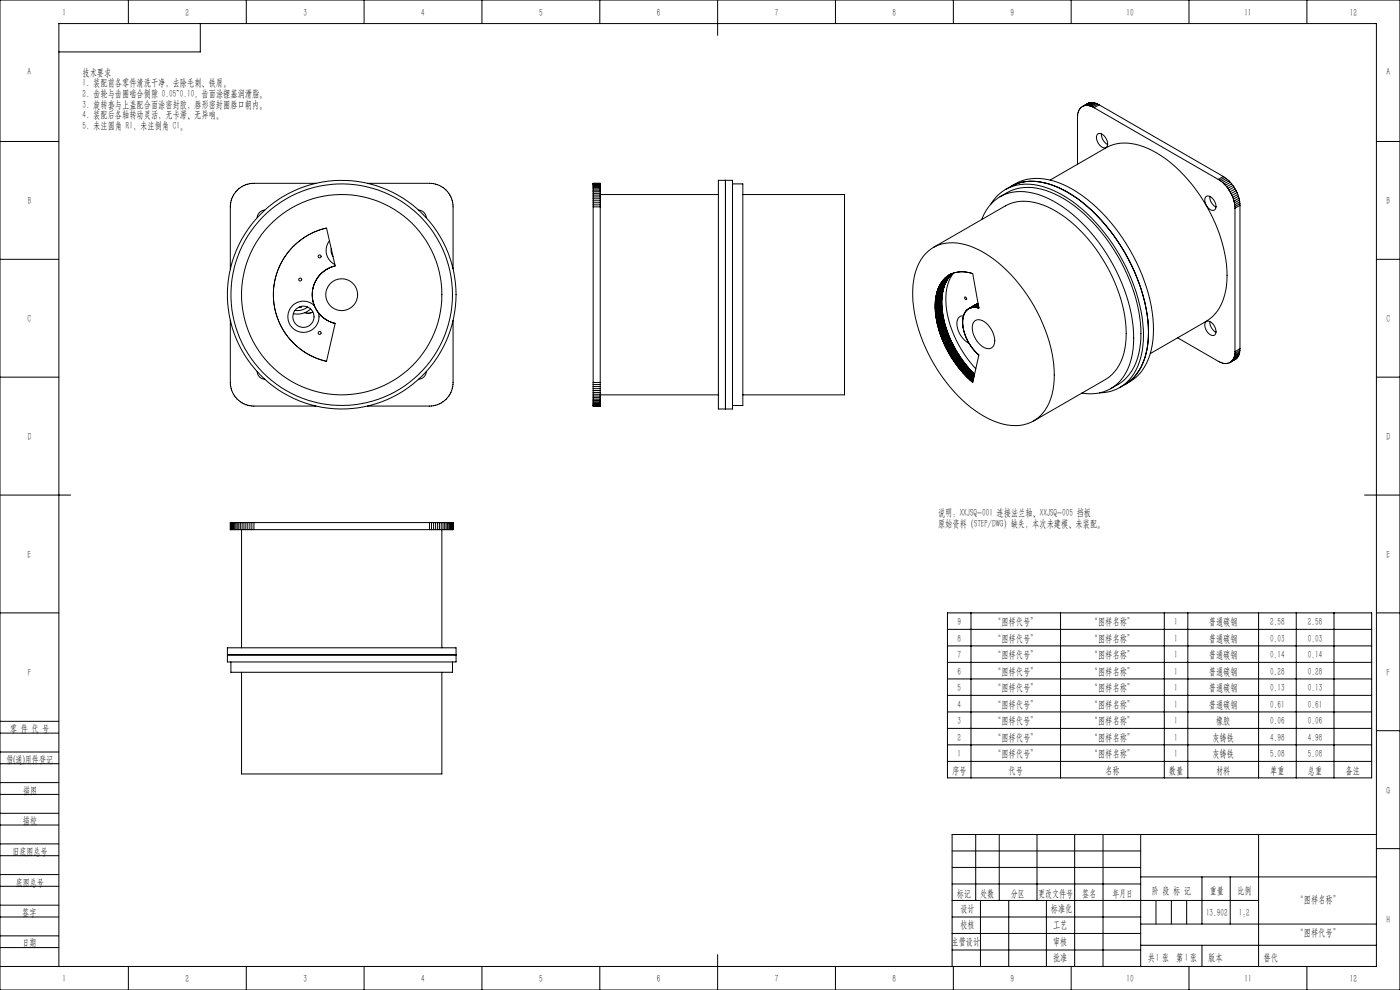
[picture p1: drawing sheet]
<svg xmlns="http://www.w3.org/2000/svg" width="594mm" height="420mm" viewBox="0 0 594 420" stroke-linecap="round" stroke-linejoin="round" font-family="sans-serif">
<g fill="none" stroke="#000" stroke-width=".42">
<path d="M0 0h594v420h-594zM54.5 0v10M85 10v12h-60M104.5 0v10M154.5 0v10M204.5 0v10M254.5 0v10M304.5 0v15M354.5 0v10M404.5 0v10M454.5 0v10M504.5 0v10"/>
<path d="M554.5 0v10M459.2 45.2a4.9 4.9 0 0 0-2 4.6v19.9M459.7 45l-.5 .2M460.2 44.8l-.5 .2M460.7 44.7l-.5 .1M461.3 44.7h-.6M461.3 44.7l.5 .1M461.8 44.8l.6 .1M461.8 43.8l-2.1 1.2M461.8 43.8l-2.6 1.4M462.3 43.6l-2.1 1.2M462.3 43.6l-.5 .2"/>
<path d="M462.4 44.9l.6 .2M462.8 43.5l-2.1 1.2M462.8 43.5h.6M462.8 43.5l-.5 .1M463 45.1l.6 .2M463.4 43.5l-2.1 1.2M463.4 43.5l.5 .1M463.6 45.3l.6 .4M463.9 43.6l-2.1 1.2M463.9 43.6l.6 .1M464.2 45.7l52.7 30.4M464.5 43.7l-2.1 1.2"/>
<path d="M464.5 43.7l.6 .2M465.1 43.9l-2.1 1.2M465.1 43.9l.6 .3M465.6 57a2.75 2.75 0 0 1 3.8 2l.5 1.4a1.69 1.69 0 0 1-.7 2.2 1.69 1.69 0 0 1-2.3-.7 4.3 4.3 0 0 1-1.3-4.9zM465.7 44.2l-2.1 1.1M465.7 44.2l.6 .3M466.3 44.5l-2.1 1.2M466.3 44.5l52.7 30.4M467.3 56.8a5.1 5.1 0 0 0 2.7 4.5M0 60h25M134.1 77.8h-26.4a10 10 0 0 0-10 10v26.3M155.9 77.8h26.3a10 10 0 0 1 10 10v26.3"/>
<path d="M251.7 77.8h3v94.4h-3zM251.7 79.6h3M251.7 79.1h3M251.7 78.7h3M251.7 78.4h3M251.7 78.1h3M251.7 77.9h3M251.7 77.8h3M304.8 76.5h6v97h-6zM307.8 76.5v97M310.8 78h4.4v94h-4.4M428.7 79.2a20.9 20.9 0 0 1 18.1-.5 62 62 0 0 1 28.9 26 70.1 70.1 0 0 1 11.5 38.6 24.7 24.7 0 0 1-8.6 19l-1.4 .9"/>
<path d="M428.7 79.2a21.8 21.8 0 0 1 22.3-1 68.7 68.7 0 0 1 31.1 32.9 60.6 60.6 0 0 1 6.7 35.5 22.2 22.2 0 0 1-13.7 17.8M428.7 79.2l-2.1 1.2M445.6 76.4l23.7-13.7a18.9 18.9 0 0 1 17.9 .3 59.1 59.1 0 0 1 26.1 26.9 54.3 54.3 0 0 1 6.8 33.3 18.1 18.1 0 0 1-8.3 13.1l-23.8 13.7M516.9 76.1l.6 .4M517.5 76.5l.6 .4M518.1 76.9l.6 .5M518.7 77.4l.6 .6M519 74.9l-2.1 1.2M519 74.9l.6 .4M519.3 78l.6 .6M519.6 75.3l-2.1 1.2M519.6 75.3l.6 .4"/>
<path d="M519.9 78.6l.6 .6M520.2 75.7l-2.1 1.2M520.2 75.7l.6 .5M520.5 79.2l.9 1.4M520.8 76.2l-2.1 1.2M520.8 76.2l.6 .5M521.4 76.7l-2.1 1.3M521.4 76.7l.6 .6M522 77.3l-2.1 1.3M522 77.3l.6 .7M522.6 78l-2.1 1.2M522.6 78l.5 .7"/>
<path d="M523.1 78.7l-2.2 1.2M523.1 78.7l.5 .7M523.6 79.4l-2.2 1.2M523.6 79.4l.4 .8M584 60h10M112.3 89.1a3.4 3.4 0 0 0-3.2 3.3M177.6 89.1a3.5 3.5 0 0 1 3.3 3.3M251.7 87.8h3M251.7 86.9h3M251.7 86h3M251.7 85.2h3M251.7 84.3h3"/>
<path d="M251.7 83.6h3M251.7 82.8h3M251.7 82h3M251.7 81.3h3M251.7 80.7h3M251.7 80.1h3M254.7 82.5h50.1M315.2 82.5h43.1v85h-43.1M416.5 93.2a17.5 17.5 0 0 1 22.2-11.2 53.4 53.4 0 0 1 27.5 20.8 71.9 71.9 0 0 1 14.8 40.6 25.8 25.8 0 0 1-7.3 19.8 17.4 17.4 0 0 1-14.7 3.6M420.4 86.6a17.8 17.8 0 0 1 20.3-7.9 52.5 52.5 0 0 1 27.9 20.1 75.2 75.2 0 0 1 16.6 43.4 27.2 27.2 0 0 1-7.3 20.2 17 17 0 0 1-11.3 4.3M424.3 83.4a20.9 20.9 0 0 1 21.5-1.9 61.6 61.6 0 0 1 28.2 26.7 64.6 64.6 0 0 1 9.8 37.9 21.3 21.3 0 0 1-12.5 18.8M511.6 83.6a2.7 2.7 0 0 1 3.8 1.9l.5 1.4a1.69 1.69 0 0 1-.8 2.3 1.69 1.69 0 0 1-2.2-.7 4.2 4.2 0 0 1-1.3-4.9z"/>
<path d="M513.3 83.3a5.1 5.1 0 0 0 2.6 4.6M521.4 80.6l.5 .8M521.9 81.4l.4 .7M522.3 82.1l.4 .8M522.7 82.9l.3 .8M523 83.7l.3 .8M523.3 84.5l.3 .8M523.6 85.3l.1 .8M523.7 86.1l.2 .8M523.9 86.9v.7M523.9 87.6l.1 .8M524 88.4v60.8"/>
<path d="M524 80.2l-2.1 1.2M524 80.2l.4 .7M524.4 80.9l-2.1 1.2M524.4 80.9l.4 .8M524.8 81.7l-2.1 1.2M524.8 81.7l.3 .8M525.1 82.5l-2.1 1.2M525.1 82.5l.3 .8M525.4 83.3l-2.1 1.2M525.4 83.3l.3 .8M525.7 84.1l-2.1 1.2M525.7 84.1l.2 .8"/>
<path d="M525.9 84.9l-2.2 1.2M525.9 84.9l.1 .7M526 85.6l-2.1 1.3M526 85.6l.1 .8M526.1 86.4l-2.2 1.2M526.1 86.4v.7M526.1 87.1l-2.1 1.3M526.1 87.1v60.8M0 110h25M124.3 104.7l2.9-2.6 3.6-2.4 3.6-1.7 4.1-1.3 3.7 16.1-3.8 1.6-3 2.5-2.3 4.1-.6 3.8 .6 4.3 2 3.6 3.3 3 3.8 1.5-3.7 16.1a28.9 28.9 0 0 1-15.9-9.9l-1.6-2.1a29.1 29.1 0 0 1-4.5-10.7l-.5-4.7 .2-4.8a29.5 29.5 0 0 1 4.6-12.1zM139.8 102.2a6.6 6.6 0 0 0 2.3 10M140.5 105.5v1.6l.8 1.7"/>
<path d="M392.7 107.6a17.1 17.1 0 0 1 19.2-3.1 56.2 56.2 0 0 1 26.8 25.3 57.7 57.7 0 0 1 8.4 33.7 18 18 0 0 1-11.3 16.3 22.8 22.8 0 0 1-18-3 65.3 65.3 0 0 1-27.1-34.2 43.3 43.3 0 0 1-1.6-29.2 17.4 17.4 0 0 1 3.6-5.8zM396 105l30.5-17.6a18.9 18.9 0 0 1 17.9 .3 61.6 61.6 0 0 1 28.5 31.8 49.4 49.4 0 0 1 3.9 30.3 17.7 17.7 0 0 1-7.7 11.2l-30.6 17.6M399.4 119.9l-.2 .2M399.5 119.7l-.1 .2M399.7 119.5l-.2 .2M399.8 119.3l-.1 .2M400 119l-.2 .3M400.2 118.9l-.2 .1M400.3 118.7l-.1 .2M400.7 118.3l-.4 .4M400.9 118.1l-.2 .2M401 118l-.1 .1"/>
<path d="M401.2 117.8l-.2 .2M401.2 120l-2.8 1.6M401.4 119.7l-2.9 1.6M401.4 119.7l-.3 .5M401.4 117.6l-.2 .2M401.5 119.5l-2.8 1.6M401.6 117.5l-.2 .1M401.6 119.2l-2.8 1.6M401.8 119l-2.9 1.6M401.8 117.3l-.2 .2M401.9 118.7l-.5 1M401.9 118.7l-2.8 1.7"/>
<path d="M402.1 118.5l-.2 .2M402.1 118.5l-2.9 1.6M402.2 118.3l-2.8 1.6M402.2 118.3l-.1 .2M402.3 118.1l-2.8 1.6M402.5 117.8l-2.8 1.7M402.5 117.8l-.3 .5M402.7 117.6l-2.9 1.7M402.8 117.4l-.3 .4M402.8 117.4l-2.8 1.6M403 117.2l-2.8 1.7M403 117.2l-.2 .2"/>
<path d="M403.1 116.5l-1.3 .8M403.1 116.5l-.7 .4M403.3 116.9l-.3 .3M403.3 116.9l-3 1.8M403.5 116.6l-2.8 1.7M403.5 116.6l-.2 .3M403.7 116.5l-.2 .1M403.7 116.5l-2.8 1.6M403.8 116.2l-.7 .3M403.8 116.2l-2 1.1M403.9 116.3l-2.9 1.7M403.9 116.3l-.2 .2"/>
<path d="M404 116.1l-.2 .1M404 116.1l-2.4 1.4M404.1 116.1l-2.9 1.7M404.1 116.1l-.2 .2M404.2 116l2-.6 2.5-.1 4 .8 2.6 14.6-.3-.1M404.2 116l-.2 .1M404.2 116l-.1 .1M404.2 116l-2.8 1.6M404.6 115.9a20.2 20.2 0 0 0-2.9 15.9 48.4 48.4 0 0 0 12.3 24.6M584 110h10M97.7 135.9v26.4a10 10 0 0 0 10 10h26.4M127.7 130v.4h-1.1"/>
<path d="M130.5 130.3l-2.4 1.2-2.9 .2M131.8 131.1a8.2 8.2 0 0 1-7.3 2M132.8 132.4a3.9 3.9 0 0 1-3.4 .2M133.4 129.7a6.6 6.6 0 0 0-10.7 1.8 6.6 6.6 0 0 0 5.4 9.4 6.6 6.6 0 0 0 7-8.1M192.2 135.9v26.4a10 10 0 0 1-10 10h-26.3M396.8 129.2v1.5M396.8 130.7v.3M396.8 128.5v.4M396.8 131v.4M396.8 128.9v.3M396.8 131.4v.3M396.8 128.2v.3"/>
<path d="M396.8 127.9v.3M396.8 131.7v.4M396.8 132.1l.1 .4M396.9 127.5l-.1 .4M396.9 132.5v.4M396.9 127.2v.3M396.9 132.9v.3M396.9 126.9v.3M396.9 133.2l.1 .4M397 126.6l-.1 .3M397 133.6l.1 .4M397.1 134v.4"/>
<path d="M397.1 125.9l-.1 .7M397.1 134.4l.5 2.7M397.4 124.7l-.3 1.2M397.5 124.1l-.1 .6M397.6 123.8l-.1 .3M397.6 137.1l.1 .4M397.7 123.5l-.1 .3M397.7 137.5l.1 .3M397.8 123.2l-.1 .3M397.8 137.8l.4 1.6M398 122.6l-.2 .6M398.1 122.4l-.1 .2"/>
<path d="M398.2 122.1l-.1 .3M398.2 139.4l.1 .4M398.3 121.9l-.1 .2M398.3 139.8l.1 .4M398.4 121.6l-.1 .3M398.5 121.3l-.1 .3M398.8 120.8l-.3 .5M398.9 120.6l-.1 .2M399.1 120.4l-.2 .2M399.2 120.1l-.1 .3M399.6 127.6l-2.8 1.6M399.6 128l-2.8 1.6"/>
<path d="M399.6 127.6v1.4M399.6 128.3l-2.8 1.6M399.6 128.7l-2.8 1.6M399.6 129l-2.8 1.7M399.6 129v.4M399.6 126.9v.4M399.6 129.4v.3M399.6 127.3v.3M399.6 126.9l-2.8 1.6M399.6 127.3l-2.8 1.6M399.6 129.4l-2.8 1.6M399.6 129.7l-2.8 1.7"/>
<path d="M399.6 129.7l.1 .4M399.7 126.6l-.1 .3M399.7 126.6l-2.9 1.6M399.7 130.1l-2.9 1.6M399.7 130.1v.4M399.7 125.9l-2.8 1.6M399.7 126.2l-2.9 1.7M399.7 125.9v.3M399.7 130.5v.4M399.7 126.2v.4M399.7 130.5l-2.9 1.6M399.7 130.9v.3"/>
<path d="M399.7 130.9l-2.8 1.6M399.7 125.6l-2.8 1.6M399.7 131.2l.1 .4M399.7 131.2l-2.8 1.7M399.8 125.3l-.1 .6M399.8 125.3l-2.9 1.6M399.8 131.6l-2.9 1.6M399.8 131.6v.4M399.8 124.9l-2.8 1.7M399.8 124.9v.4M399.8 132l.1 .3M399.8 132l-2.8 1.6"/>
<path d="M399.9 124.6l-2.8 1.6M399.9 124.6l-.1 .3M399.9 132.3v.4M399.9 132.3l-2.8 1.7M399.9 124.3v.3M399.9 124.3l-2.8 1.6M399.9 132.7l-2.8 1.7M399.9 132.7l.1 .4M400 123.9l-2.8 1.7M400 123.9l-.1 .4M400 133.1l.1 .8M400 133.1l-2.8 1.6"/>
<path d="M400 123.7v.2M400 123.7l-2.8 1.6M400 133.5l-2.8 1.6M400.1 123.3l-2.8 1.7M400.1 133.9l-2.8 1.6M400.1 133.9l.1 .3M400.2 123l-.2 .7M400.2 123l-2.8 1.7M400.2 134.2l.1 .8M400.2 134.2l-2.8 1.7M400.3 122.7l-.1 .3M400.3 122.7l-2.9 1.7"/>
<path d="M400.3 134.6l-2.9 1.7M400.3 122.4l-2.8 1.7M400.3 122.4v.3M400.3 135l-2.8 1.7M400.3 135l.1 .4M400.4 122.1l-2.8 1.7M400.4 122.1l-.1 .3M400.4 135.4l-2.8 1.7M400.4 135.4l.1 .4M400.5 121.9l-.1 .2M400.5 121.9l-2.8 1.6M400.5 135.8l.1 .4"/>
<path d="M400.5 135.8l-2.8 1.7M400.6 121.6l-.1 .3M400.6 121.6l-2.8 1.6M400.6 136.2l.1 .4M400.6 136.2l-2.8 1.6M400.7 121.3l-2.8 1.6M400.7 121.3l-.1 .3M400.7 136.6l-2.8 1.6M400.7 136.6l.3 1.2M400.8 121l-2.8 1.6M400.8 137l-2.8 1.6M400.9 120.7l-2.8 1.7"/>
<path d="M400.9 120.7l-.2 .6M400.9 137.4l-2.8 1.6M401 120.5l-.1 .2M401 120.5l-2.8 1.6M401 137.8l-2.8 1.6M401 137.8l.1 .4M401.1 120.2l-2.8 1.7M401.1 120.2l-.1 .3M401.1 138.2l-2.8 1.6M401.1 138.2l.1 .4M401.2 138.6l.2 .4M401.2 138.6l-2.8 1.6"/>
<path d="M401.4 139l-2.9 1.6M401.4 139l.4 1.1M401.5 139.4l-2.8 1.6M401.6 139.8l-2.8 1.6M408.6 135.1v.1M408.8 134a3 3 0 0 0-2.8 4.2 10.1 10.1 0 0 0 5.2 7.5M409.3 126.1a.52 .52 0 0 1 .7 .3 .52 .52 0 0 1-.3 .7zM410.5 131.3v.1M410.7 131.2h-.1M411.2 130.9l-.3 .1M411.3 130.8l-.1 .1M411.4 130.8h-.1"/>
<path d="M412.1 130.5l-.7 .3M412.5 130.4l-.4 .1M413.1 130.4l1.9-1.2-2.1 1.2M413.2 130.4l1.9-1.1-1.8 1.1M413.5 136.2a4.3 4.3 0 0 1 5.7 1.6 8.6 8.6 0 0 1 2.3 9 3.4 3.4 0 0 1-5.4-.3 9.1 9.1 0 0 1-3-9.7zM413.6 130.4l1.5-.8-1.4 .8M413.7 130.4h-1.2M413.7 130.4h.1M413.8 130.4h.3M413.9 130.4l1.2-.6-1 .6M414 129.2l-4.1 2.7-1 1.6-.5 2.4 .2 2.9 1.4 4.7 2.5 4.2 2.8 2.9-2.6 11.6-.3-.2M414 129.2l-2.8 1.7"/>
<path d="M414.1 130.4h.1M414.2 130.4h.1M414.3 130.4l.1 .1M414.3 129.1l-2.9 1.7M414.3 129.1l-.3 .1M414.4 129.1l-3.1 1.7M414.4 129.1h-.1M414.4 130.5l.5 .1M414.5 130.5l.7-.3zM414.8 128.9l-3.1 1.8M414.9 128.9l-2.8 1.6M414.9 128.9h.1"/>
<path d="M414.9 128.9l-.5 .2M414.9 130.6h.1M415 128.9l-2.8 1.6M415 129l-2.5 1.4M415 128.9l-2.7 1.6M415 129.1l-2.3 1.3M415.1 129.4l-1.6 1M415.1 129.6l-1.3 .8M415.1 129.9l-.9 .5M415.2 130l-.8 .5M415.2 129.9l-.9 .5M415.3 130.4l-.4 .2"/>
<path d="M415.3 130.3l-.5 .2M415.3 130.6l-.1 .1M415.3 130.5l-.3 .1M511.6 136.6a2.7 2.7 0 0 1 3.8 2l.5 1.4a1.68 1.68 0 0 1-.8 2.3 1.68 1.68 0 0 1-2.2-.8 4.2 4.2 0 0 1-1.3-4.9zM513.3 136.4a5.1 5.1 0 0 0 2.6 4.6M109.1 157.7a3.4 3.4 0 0 0 3.2 3.2M180.9 157.7a3.4 3.4 0 0 1-3.3 3.2M398.4 140.2l.1 .4M398.5 140.6l.2 .4M398.7 141l.1 .4M398.8 141.4l.1 .4M398.9 141.8l.3 .8"/>
<path d="M399.2 142.6l.2 .4M399.4 143l.1 .4M399.5 143.4l.2 .4M399.7 143.8l.1 .4M399.8 144.2l.2 .4M400 144.6l.2 .3M400.2 144.9l.1 .5M400.3 145.4l.7 1.5M401 146.9l.2 .4M401.2 147.3l.2 .4M401.4 147.7l.4 .8M401.8 140.1l-2.9 1.7"/>
<path d="M401.8 140.1l.1 .5M401.8 148.5l.2 .3M401.9 140.6l.4 1.1M401.9 140.6l-2.8 1.6M402 148.8l.7 1.2M402.1 141l-2.9 1.6M402.2 141.3l-2.8 1.7M402.3 141.7l.2 .5M402.3 141.7l-2.8 1.7M402.5 142.2l-2.8 1.6M402.5 142.2l.3 .7M402.7 150l.2 .3"/>
<path d="M402.7 142.5l-2.9 1.7M402.8 142.9l.2 .4M402.8 142.9l-2.8 1.7M402.9 150.3l.2 .4M403 143.3l.7 1.6M403 143.3l-2.8 1.6M403.1 150.7l.2 .4M403.2 143.7l-2.9 1.7M403.3 151.1l.2 .4M403.3 144.1l-2.8 1.7M403.5 144.5l-2.8 1.6M403.5 151.5l.3 .3"/>
<path d="M403.7 144.9l-2.8 1.6M403.7 144.9l.2 .4M403.8 151.8l.2 .4M403.9 145.3l.2 .4M403.9 145.3l-2.9 1.6M404 152.2l2.2 3.2M404.1 145.7l-2.9 1.6M404.1 145.7l.2 .3M404.3 146l-2.9 1.7M404.3 146l.2 .4M404.5 146.4l-2.9 1.7M404.5 146.4l.4 .8"/>
<path d="M404.7 146.8l-2.9 1.7M404.9 147.2l.2 .4M404.9 147.2l-2.9 1.6M405.1 147.6l.2 .4M405.1 147.6l-2.9 1.6M405.3 148l.2 .3M405.3 148l-2.9 1.6M405.5 148.3l.2 .4M405.5 148.3l-2.8 1.7M405.7 148.7l.2 .4M405.7 148.7l-2.8 1.6M405.9 149.1l.3 .4"/>
<path d="M405.9 149.1l-2.8 1.6M406.2 149.5l-2.9 1.6M406.2 149.5l.2 .3M406.2 155.4l.3 .3M406.4 149.8l-2.9 1.7M406.4 149.8l.2 .4M406.5 155.7l.3 .4M406.6 150.2l.3 .3M406.6 150.2l-2.8 1.6M406.8 156.1l.2 .3M406.9 150.5l-2.9 1.7M406.9 150.5l.2 .4"/>
<path d="M407 156.4l.3 .3M407.1 150.9l1.7 2.5M407.1 150.9l-2.9 1.7M407.3 156.7l.5 .7M407.3 151.3l-2.8 1.6M407.6 151.6l-2.9 1.7M407.8 152l-2.8 1.6M407.8 157.4l.3 .3M408.1 152.3l-2.9 1.7M408.1 157.7l.6 .6M408.3 152.7l-2.8 1.6M408.6 153.1l-2.9 1.6"/>
<path d="M408.7 158.3l.2 .3M408.8 153.4l-2.8 1.6M408.8 153.4l.3 .3M408.9 158.6l.3 .3M409.1 153.7l-2.9 1.7M409.1 153.7l.2 .4M409.2 158.9l.3 .3M409.3 154.1l.3 .3M409.3 154.1l-2.8 1.6M409.5 159.2l.3 .3M409.6 154.4l.3 .3M409.6 154.4l-2.8 1.7"/>
<path d="M409.8 159.5l.8 .9M409.9 154.7l-2.9 1.7M409.9 154.7l.2 .4M410.1 155.1l.3 .3M410.1 155.1l-2.8 1.6M410.4 155.4l-2.8 1.6M410.4 155.4l.3 .3M410.7 155.7l.3 .4M410.7 155.7l-2.9 1.7M411 156.1l-2.9 1.6M411 156.1l.2 .3M411.2 156.4l.3 .3"/>
<path d="M411.2 156.4l-2.8 1.6M411.5 156.7l.5 .6M411.5 156.7l-2.8 1.6M411.8 157l-2.9 1.6M412 157.3l.3 .3M412 157.3l-2.8 1.6M412.3 157.6l-2.8 1.6M412.3 157.6l.3 .3M412.6 157.9l.6 .6M412.6 157.9l-2.8 1.6M412.9 158.2l-2.8 1.6M413.2 158.5l-2.8 1.6"/>
<path d="M413.2 158.5l.3 .2M413.3 159.8l-2.1 1.1M413.4 159.2l-2.4 1.4M413.5 158.7l-2.9 1.7M413.5 158.7v.1M499.6 143.3l17.3 10a5 5 0 0 0 5 .5M522.3 153.5l-.4 .3M522.7 153.1l-.4 .4M523 152.7l-.3 .4M523.3 152.2l-.3 .5M523.6 151.7l-.3 .5M523.7 151.1l-.1 .6"/>
<path d="M523.9 150.5l-.2 .6M523.9 149.9v.6M524 149.2l-.1 .7M524.4 152.2l-2.1 1.3M524.4 152.2l-2.5 1.6M524.8 151.9l-2.1 1.2M524.8 151.9l-.4 .3M525.1 151.5l-2.1 1.2M525.1 151.5l-.3 .4M525.4 151l-2.1 1.2M525.4 151l-.3 .5M525.7 150.5l-2.1 1.2"/>
<path d="M525.7 150.5l-.3 .5M525.9 149.9l-2.2 1.2M525.9 149.9l-.2 .6M526 149.3l-2.1 1.2M526 149.3l-.1 .6M526.1 148.6l-2.2 1.3M526.1 148.6l-.1 .7M526.1 147.9l-2.1 1.3M526.1 147.9v.7M0 160h25M251.7 162.3h3M251.7 163.1h3"/>
<path d="M251.7 164h3M251.7 164.9h3M251.7 165.7h3M251.7 166.5h3M251.7 167.3h3M251.7 168h3M251.7 168.7h3M251.7 169.4h3M251.7 169.9h3M251.7 170.4h3M251.7 170.9h3M251.7 171.3h3"/>
<path d="M251.7 171.7h3M251.7 171.9h3M251.7 172.1h3M254.7 167.5h50.1M410.6 160.4l.4 .2M411 160.6l.5 .6M411.5 161.2l.3 .2M411.8 161.4l.3 .3M412.1 161.7l.3 .3M412.8 161.8l-.4 .2M412.9 161.3l-.8 .4M413 160.7l-1.2 .7"/>
<path d="M413.2 160.2l-1.7 1M584 160h10M0 210h30M579 210h15M97.7 221.7h94.5v3h-94.5zM97.8 221.7v3M97.9 221.7v3M98.1 221.7v3M98.3 221.7v3M98.7 221.7v3M99.1 221.7v3M99.6 221.7v3"/>
<path d="M100.1 221.7v3M100.6 221.7v3M101.3 221.7v3M102 221.7v3M102.5 224.7v50.1M102.7 221.7v3M103.5 221.7v3M104.3 221.7v3M105.1 221.7v3M106 221.7v3M106.9 221.7v3M107.7 221.7v3"/>
<path d="M182.2 221.7v3M183.1 221.7v3M184 221.7v3M184.8 221.7v3M185.7 221.7v3M186.4 221.7v3M187.2 221.7v3M187.5 224.7v50.1M188 221.7v3M188.7 221.7v3M189.3 221.7v3M189.9 221.7v3"/>
<path d="M190.4 221.7v3M190.9 221.7v3M191.3 221.7v3M191.6 221.7v3M191.9 221.7v3M192.1 221.7v3M0 260h25M96.5 277.8h97M96.5 274.8h97v6h-97zM402 260h180v70h-180zM402 267h180M402 274h180"/>
<path d="M412 260v70M450 260v70M494 260v70M504 260v70M534 260v70M550 260v70M566 260v70M584 260h10M98 280.8v4.4h94v-4.4M102.5 285.2v43.1h85v-43.1M402 281h180M402 288h180"/>
<path d="M402 295h180M0 319h25M0 311h25M0 306h25M402 302h180M402 309h180M402 316h180M584 310h10M0 324h25M0 337h25M0 332h25M402 323h180"/>
<path d="M0 350h25M0 345h25M0 358h25M414 354v28M424 354v28M440 354v28M456 354v56M468 354v56M484 354v56M534 354v56M584 354h-180v56M0 363h25"/>
<path d="M0 376h25M0 371h25M404 361h80M404 368h80M404 375h80M484 372h100M510 372v20M522 372v20M584 360h10M0 389h25M0 384h25M0 397h25"/>
<path d="M404 389h80M404 382h130M404 396h80M416 382v28M428 382v28M444 382v28M484 392h100M490.5 382v10M497 382v10M503.5 382v10M0 402h25M0 410h584v-400h-559v400"/>
<path d="M54.5 410v10M104.5 410v10M154.5 410v10M204.5 410v10M254.5 410v10M304.5 405v15M354.5 410v10M404 403h80M404.5 410v10M454.5 410v10M484 401h100M504.5 410v10"/>
<path d="M510 401v9M554.5 410v10"/>
<circle cx="127.4" cy="118.6" r=".62"/>
<circle cx="135.6" cy="108.8" r=".63"/>
<circle cx="128.7" cy="134.4" r="4.5"/>
<circle cx="145" cy="125" r="42.5"/>
<circle cx="145" cy="125" r="6.8"/>
<circle cx="145" cy="125" r="48.5"/>
<circle cx="145" cy="125" r="47"/>
<circle cx="135.6" cy="141.3" r=".63"/>
</g>
<g font-size="4.4">
<text x="26.5" y="6.6">1</text>
<text x="78.7" y="6.6">2</text>
<text x="128.7" y="6.6">3</text>
<text x="178.7" y="6.6">4</text>
<text x="228.7" y="6.6">5</text>
<text x="278.7" y="6.6">6</text>
<text x="328.7" y="6.6">7</text>
<text x="378.7" y="6.6">8</text>
<text x="428.7" y="6.6">9</text>
<text x="478" y="6.6">10</text>
<text x="528" y="6.6">11</text>
<text x="572.7" y="6.6">12</text>
<text x="11.7" y="31.6">A</text>
<text x="35" y="32.1">技术要求</text>
<text x="588.3" y="31.6">A</text>
<text x="35" y="36.6">1. 装配前各零件清洗干净，去除毛刺、铁屑。</text>
<text x="35" y="41.1">2. 齿轮与齿圈啮合侧隙 0.05~0.10，齿面涂锂基润滑脂。</text>
<text x="35" y="45.6">3. 旋转套与上盖配合面涂密封胶，唇形密封圈唇口朝内。</text>
<text x="35" y="50.1">4. 装配后各轴转动灵活，无卡滞、无异响。</text>
<text x="35" y="54.6">5. 未注圆角 R1，未注倒角 C1。</text>
<text x="11.7" y="86.6">B</text>
<text x="588.3" y="86.6">B</text>
<text x="11.7" y="136.6">C</text>
<text x="588.2" y="136.6">C</text>
<text x="11.7" y="186.6">D</text>
<text x="588.3" y="186.6">D</text>
<text x="398" y="219.1">说明：XXJSQ-001 连接法兰轴、XXJSQ-005 挡板</text>
<text x="398" y="223.6">原始资料（STEP/DWG）缺失，本次未建模、未装配。</text>
<text x="11.7" y="236.6">E</text>
<text x="588.2" y="236.6">E</text>
<text x="406.2" y="265.2">9</text>
<text x="421.8" y="265.2">“图样代号”</text>
<text x="462.8" y="265.2">“图样名称”</text>
<text x="498.2" y="265.2">1</text>
<text x="512.9" y="265.2">普通碳钢</text>
<text x="538.9" y="265.2">2.58</text>
<text x="554.9" y="265.2">2.58</text>
<text x="406.2" y="272.2">8</text>
<text x="421.8" y="272.2">“图样代号”</text>
<text x="462.8" y="272.2">“图样名称”</text>
<text x="498.2" y="272.2">1</text>
<text x="512.9" y="272.2">普通碳钢</text>
<text x="538.9" y="272.2">0.03</text>
<text x="554.9" y="272.2">0.03</text>
<text x="406.2" y="279.2">7</text>
<text x="421.8" y="279.2">“图样代号”</text>
<text x="462.8" y="279.2">“图样名称”</text>
<text x="498.2" y="279.2">1</text>
<text x="512.9" y="279.2">普通碳钢</text>
<text x="538.9" y="279.2">0.14</text>
<text x="554.9" y="279.2">0.14</text>
<text x="11.8" y="286.6">F</text>
<text x="406.2" y="286.2">6</text>
<text x="421.8" y="286.2">“图样代号”</text>
<text x="462.8" y="286.2">“图样名称”</text>
<text x="498.2" y="286.2">1</text>
<text x="512.9" y="286.2">普通碳钢</text>
<text x="538.9" y="286.2">0.28</text>
<text x="554.9" y="286.2">0.28</text>
<text x="588.3" y="286.6">F</text>
<text x="406.2" y="293.2">5</text>
<text x="421.8" y="293.2">“图样代号”</text>
<text x="462.8" y="293.2">“图样名称”</text>
<text x="498.2" y="293.2">1</text>
<text x="512.9" y="293.2">普通碳钢</text>
<text x="538.9" y="293.2">0.13</text>
<text x="554.9" y="293.2">0.13</text>
<text x="406.2" y="300.2">4</text>
<text x="421.8" y="300.2">“图样代号”</text>
<text x="462.8" y="300.2">“图样名称”</text>
<text x="498.2" y="300.2">1</text>
<text x="512.9" y="300.2">普通碳钢</text>
<text x="538.9" y="300.2">0.61</text>
<text x="554.9" y="300.2">0.61</text>
<text x="4.3" y="310.5">零 件 代 号</text>
<text x="406.2" y="307.2">3</text>
<text x="421.8" y="307.2">“图样代号”</text>
<text x="462.8" y="307.2">“图样名称”</text>
<text x="498.2" y="307.2">1</text>
<text x="515.9" y="307.2">橡胶</text>
<text x="538.9" y="307.2">0.06</text>
<text x="554.9" y="307.2">0.06</text>
<text x="406.2" y="314.2">2</text>
<text x="421.8" y="314.2">“图样代号”</text>
<text x="462.8" y="314.2">“图样名称”</text>
<text x="498.2" y="314.2">1</text>
<text x="514.4" y="314.2">灰铸铁</text>
<text x="538.9" y="314.2">4.98</text>
<text x="554.9" y="314.2">4.98</text>
<text x="2.7" y="323.5">借(通)用件登记</text>
<text x="406.2" y="321.2">1</text>
<text x="421.8" y="321.2">“图样代号”</text>
<text x="462.8" y="321.2">“图样名称”</text>
<text x="498.2" y="321.2">1</text>
<text x="514.4" y="321.2">灰铸铁</text>
<text x="538.9" y="321.2">5.08</text>
<text x="554.9" y="321.2">5.08</text>
<text x="403.9" y="328.2">序号</text>
<text x="427.9" y="328.2">代号</text>
<text x="468.9" y="328.2">名称</text>
<text x="495.9" y="328.2">数量</text>
<text x="515.9" y="328.2">材料</text>
<text x="538.9" y="328.2">单重</text>
<text x="554.9" y="328.2">总重</text>
<text x="570.9" y="328.2">备注</text>
<text x="9.8" y="336.7">描图</text>
<text x="588.2" y="336.6">G</text>
<text x="9.8" y="349.8">描校</text>
<text x="5.3" y="362.6">旧底图总号</text>
<text x="6.8" y="375.7">底图总号</text>
<text x="405.9" y="380.4">标记</text>
<text x="415.8" y="380.4">处数</text>
<text x="428.9" y="380.4">分区</text>
<text x="440.4" y="380.4">更改文件号</text>
<text x="459.1" y="380.4">签名</text>
<text x="472" y="380.4">年月日</text>
<text x="488.7" y="379.1">阶 段 标 记</text>
<text x="513.3" y="379.1">重量</text>
<text x="525" y="379.1">比例</text>
<text x="550.1" y="382.9">“图样名称”</text>
<text x="9.5" y="388.5">签字</text>
<text x="407.5" y="386.8">设计</text>
<text x="445.9" y="386.8">标准化</text>
<text x="511.7" y="388.4">13.902</text>
<text x="407.5" y="393.7">校核</text>
<text x="446.8" y="393.7">工艺</text>
<text x="588.2" y="391.6">H</text>
<text x="9.5" y="401.5">日期</text>
<text x="403.7" y="400.7">主管设计</text>
<text x="446.8" y="400.7">审核</text>
<text x="550.1" y="397.2">“图样代号”</text>
<text x="446.8" y="407.7">批准</text>
<text x="487" y="407.7">共 张 第 张</text>
<text x="490.3" y="407.7">1</text>
<text x="502.7" y="407.7">1</text>
<text x="512.6" y="407.7">版本</text>
<text x="26.5" y="416.6">1</text>
<text x="78.7" y="416.6">2</text>
<text x="128.7" y="416.6">3</text>
<text x="178.7" y="416.6">4</text>
<text x="228.7" y="416.6">5</text>
<text x="278.7" y="416.6">6</text>
<text x="328.7" y="416.6">7</text>
<text x="378.7" y="416.6">8</text>
<text x="428.7" y="416.6">9</text>
<text x="478" y="416.6">10</text>
<text x="528" y="416.6">11</text>
<text x="572.7" y="416.6">12</text>
</g>
<g font-size="4.4" fill="#0a0605">
<text x="525.6" y="388.4">1:2</text>
<text x="536.1" y="407.7">替代</text>
</g>
</svg>
